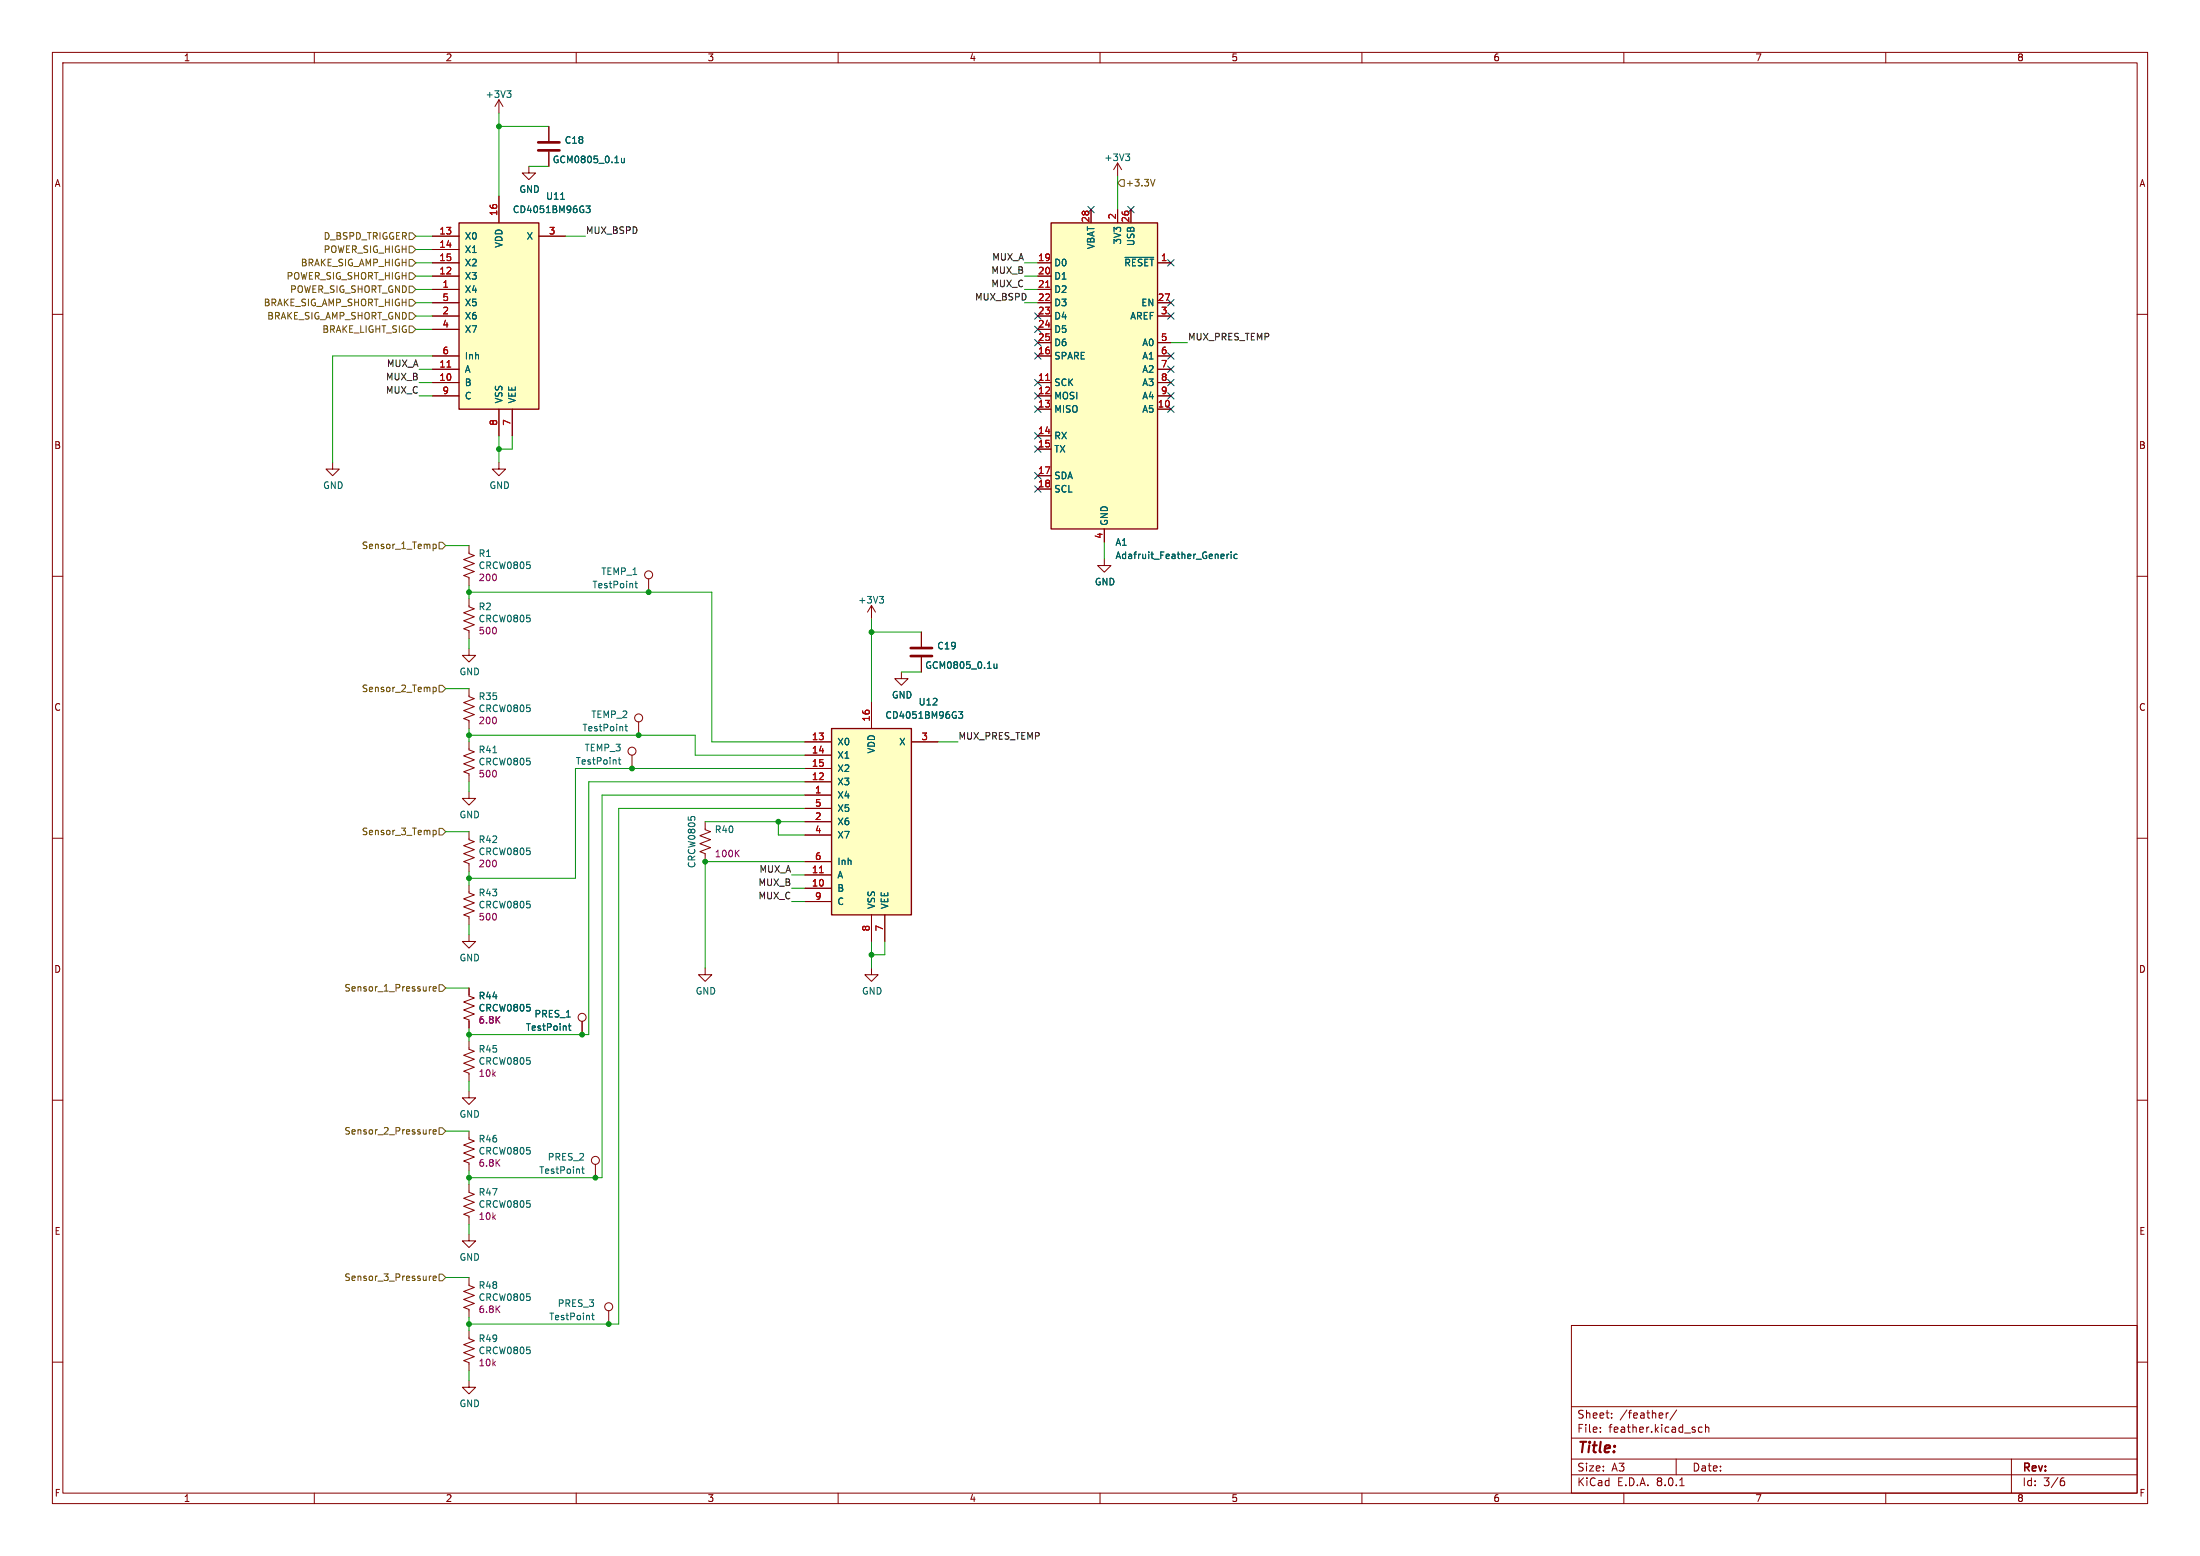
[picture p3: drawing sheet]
<svg xmlns="http://www.w3.org/2000/svg" width="420mm" height="297mm" viewBox="0 0 420 297" stroke-linecap="round" stroke-linejoin="round" font-family="sans-serif">
<g fill="none" stroke="#840000" stroke-width=".19">
<path d="M10 10h400v277h-400zM12 12h396v273h-396zM60 10v2M95.2 19.1l-.7 1.2M95.2 19.1v2.5M95.2 19.1l.8 1.2M110 10v2M160 10v2M210 10v2M260 10v2M310 10v2M360 10v2"/>
<path d="M104.8 24.1v2.8M104.8 29v2.8M10 60h2M408 60h2M10 110h2M210.8 106.7v1.3h1.3l-1.3 1.2-1.3-1.2h1.3M408 110h2M89.5 123.8v1.3h1.3l-1.3 1.3-1.2-1.3h1.2M121.9 137.8v2.5M10 160h2M134.6 156.8v1.6l1 .4-2 .7 2 .8-2 .7 2 .8-2 .8 1 .3v1.6M408 160h2"/>
<path d="M89.5 168.9v1.5l1.1 .4-2.1 .8 2.1 .7-2.1 .8 2.1 .8-2.1 .7 1 .4v1.5M89.5 178.4v1.3h1.3l-1.3 1.3-1.2-1.3h1.2M89.5 198.8v1.5l1.1 .4-2.1 .7 2.1 .8-2.1 .7 2.1 .8-2.1 .8 1 .4v1.5M10 210h2M89.5 208.3v1.3h1.3l-1.3 1.2-1.2-1.2h1.2M408 210h2M10 260h2M300 253h108v32h-108zM408 260h2M300 278.5h108M300 274.5h108M300 268.5h108"/>
<path d="M305.5 273.2v.2M305.5 272.5v.1M307.7 270.5v.2M307.7 269.8v.1M318.1 269.7v1M318.5 269.7l-.3 .1-.1 .2M320 278.5v3M320.1 269.1l-1.3 1.9M324.9 272.5l-.4-.1-.3 .3 .2 .6h.5M325.6 272.5l.2-.1 .4 .1v.9M325.6 271.9v1.5M384 278.5v6.5"/>
<path d="M60 285v2M110 285v2M160 285v2M210 285v2M260 285v2M300 281.5h108M310 285v2M320.7 283.6h.8M360 285v2M393.6 282.7h.3l.3 .2-.1 .5-.5 .2M394 282.1l-.4 .1"/>
<circle cx="121.9" cy="137" r=".76"/>
</g>
<path d="M102.7 28.7h4.1M102.7 27.2h4.1" fill="none" stroke="#840000" stroke-width=".51"/>
<path d="M96.8 17.3h.7l-.4 .5M97.3 17.8l.2 .2v.4l-.2 .2M118.6 30.2l.1 .8 .3 .1 .2-.2M119.2 30.2v.9M119.3 138.7h.5M119.5 138.2v1.1l.3 .2" fill="none" stroke="#006464" stroke-width=".19"/>
<path d="M140.6 162.8l.5 .7M141.1 162.3l-.7 .7" fill="none" stroke="#840084" stroke-width=".19"/>
<path d="M87.6 42.5h15.3v35.6h-15.3z" fill="#ffffc2"/>
<path d="M87.6 42.5h15.3v35.6h-15.3z" fill="none" stroke="#840000" stroke-width=".25"/>
<g fill="none" stroke="#840000" stroke-width=".19">
<path d="M95.2 37.5v5M101 31.8v1.2h1.2l-1.2 1.3-1.3-1.3h1.3M82.5 55.2h5.1M82.5 52.7h5.1M82.5 45.1h5.1M82.5 47.6h5.1M82.5 50.2h5.1M82.5 57.8h5.1M102.9 45.1h5M82.5 73h5.1M82.5 70.5h5.1M82.5 60.3h5.1"/>
<path d="M82.5 62.9h5.1M82.5 67.9h5.1M82.5 75.6h5.1M95.2 78.1v5.1M97.8 78.1v5.1M63.5 88.3v1.2h1.3l-1.3 1.3-1.3-1.3h1.3M95.2 88.3v1.2h1.3l-1.3 1.3-1.2-1.3h1.2M89.5 104.1v1.6l1.1 .3-2.1 .8 2.1 .8-2.1 .7 2.1 .8-2.1 .8 1 .3v1.6M89.5 114.3v1.5l1.1 .4-2.1 .8 2.1 .7-2.1 .8 2.1 .8-2.1 .7 1 .4v1.5M123.8 110.5v2.5M166.4 115.6l-.8 1.2M166.4 115.6v2.5"/>
<path d="M166.4 115.6l.7 1.2M175.9 120.7v2.7M175.9 125.5v2.8M89.5 158.8v1.5l1.1 .4-2.1 .7 2.1 .8-2.1 .7 2.1 .8-2.1 .8 1 .3v1.6M134.6 184.8v1.3h1.3l-1.3 1.2-1.3-1.2h1.3M166.4 184.8v1.3h1.2l-1.2 1.2-1.3-1.2h1.3"/>
<circle cx="123.8" cy="109.7" r=".76"/>
</g>
<path d="M85.3 70.1h.8" fill="none" stroke="#a90000" stroke-width=".19"/>
<path d="M107 38h.8M111.9 39.3h.8l-.5 .5 .4 .1v.6l-.2 .1-.5-.1M121.2 111.4h.5M121.4 110.9v1.1l.3 .2M167.9 113.8h.8l-.5 .5M168.4 114.3l.3 .3v.3l-.3 .2M189.8 126.7v.8l.3 .1 .2-.1M190.3 126.7v.9" fill="none" stroke="#006464" stroke-width=".19"/>
<path d="M173.9 125.2h4M173.9 123.7h4" fill="none" stroke="#840000" stroke-width=".51"/>
<path d="M158.7 139.1h15.3v35.5h-15.3z" fill="#ffffc2"/>
<path d="M158.7 139.1h15.3v35.5h-15.3z" fill="none" stroke="#840000" stroke-width=".25"/>
<g fill="none" stroke="#840000" stroke-width=".19">
<path d="M166.4 134v5.1M172.1 128.3v1.2h1.3l-1.3 1.3-1.3-1.3h1.3M120.6 144.1v2.6M153.7 151.8h5M153.7 149.2h5M153.7 141.6h5M153.7 144.1h5M153.7 146.7h5M153.7 156.8h5M153.7 159.4h5M153.7 154.3h5M174 141.6h5.1"/>
<path d="M153.7 169.5h5M153.7 167h5M153.7 164.5h5M153.7 172.1h5M166.4 174.6v5.1M168.9 174.6v5.1M111.1 194.9v2.6M89.5 215.9v1.5l1.1 .4-2.1 .8 2.1 .7-2.1 .8 2.1 .8-2.1 .7 1 .4v1.5M89.5 226.1v1.5l1.1 .4-2.1 .7 2.1 .8-2.1 .8 2.1 .7-2.1 .8 1 .4v1.5M89.5 235.6v1.3h1.3l-1.3 1.2-1.2-1.2h1.2M113.7 222.2v2.6M89.5 243.8v1.6l1.1 .3-2.1 .8 2.1 .8-2.1 .7 2.1 .8-2.1 .8 1 .3v1.6"/>
<path d="M89.5 254v1.5l1.1 .4-2.1 .8 2.1 .7-2.1 .8 2.1 .8-2.1 .7 1 .4v1.5M116.2 250.2v2.5M89.5 263.5v1.3h1.3l-1.3 1.3-1.2-1.3h1.2"/>
<circle cx="120.6" cy="143.4" r=".76"/>
<circle cx="111.1" cy="194.2" r=".76"/>
<circle cx="113.7" cy="221.5" r=".76"/>
<circle cx="116.2" cy="249.4" r=".76"/>
</g>
<path d="M156.5 166.6h.7" fill="none" stroke="#a90000" stroke-width=".19"/>
<path d="M183 135.8h.8l-.4 .5 .3 .1v.6l-.2 .1-.5-.1M118 145h.5M118.2 144.6v1.1l.3 .2M108.5 195.8h.5M108.7 195.4v1.1l.3 .2M111 223.1h.5M111.2 222.7v1.1l.3 .2M112.9 251.1h.5M113.1 250.6v1.1l.3 .2" fill="none" stroke="#006464" stroke-width=".19"/>
<path d="M200.7 42.5h20.3v58.5h-20.3z" fill="#ffffc2"/>
<path d="M200.7 42.5h20.3v58.5h-20.3z" fill="none" stroke="#840000" stroke-width=".25"/>
<g fill="none" stroke="#840000" stroke-width=".19">
<path d="M95.2 37.5v5M104.8 24.1v2.8M104.8 29v2.8M213.4 31.1v2.6M213.4 31.1l-.8 1.3M213.4 31.1l.7 1.3M82.5 50.2h5.1M82.5 52.7h5.1M82.5 55.2h5.1M82.5 57.8h5.1M82.5 45.1h5.1M82.5 47.6h5.1"/>
<path d="M102.9 45.1h5M198.1 50.2h2.6M198.1 52.7h2.6M198.1 55.2h2.6M198.1 57.8h2.6M208.3 40v2.5M213.4 40v2.5M215.9 40v2.5M221 50.2h2.5M221 57.8h2.5M82.5 73h5.1M82.5 75.6h5.1"/>
<path d="M82.5 67.9h5.1M82.5 60.3h5.1M82.5 62.9h5.1M82.5 70.5h5.1M95.2 78.1v5.1M97.8 78.1v5.1M198.1 78.1h2.6M198.1 73h2.6M198.1 75.6h2.6M198.1 67.9h2.6M198.1 60.3h2.6M198.1 62.9h2.6"/>
<path d="M198.1 65.4h2.6M221 78.1h2.5M221 73h2.5M221 75.6h2.5M221 67.9h2.5M221 60.3h2.5M221 65.4h2.5M221 70.5h2.5M198.1 83.2h2.6M198.1 85.7h2.6M198.1 90.8h2.6M198.1 93.3h2.6"/>
<path d="M210.8 101v2.5M89.5 131.4v1.6l1.1 .4-2.1 .7 2.1 .8-2.1 .7 2.1 .8-2.1 .8 1 .3v1.6M166.4 134v5.1M175.9 120.7v2.7M175.9 125.5v2.8M89.5 141.6v1.5l1.1 .4-2.1 .8 2.1 .7-2.1 .8 2.1 .8-2.1 .7 1 .4v1.5M89.5 151.1v1.3h1.3l-1.3 1.3-1.2-1.3h1.2M153.7 151.8h5M153.7 149.2h5M153.7 141.6h5M153.7 144.1h5M153.7 146.7h5"/>
<path d="M153.7 156.8h5M153.7 159.4h5M153.7 154.3h5M174 141.6h5.1M153.7 169.5h5M153.7 167h5M153.7 164.5h5M153.7 172.1h5M166.4 174.6v5.1M168.9 174.6v5.1M89.5 188.6v1.5l1.1 .4-2.1 .8 2.1 .7-2.1 .8 2.1 .7-2.1 .8 1 .4v1.5M111.1 194.9v2.6"/>
</g>
<g fill="none" stroke="#006464" stroke-width=".19">
<path d="M107 38h.8M111.9 39.3h.8l-.5 .5 .4 .1v.6l-.2 .1-.5-.1M118.6 30.2l.1 .8 .3 .1 .2-.2M119.2 30.2v.9M214.9 29.4h.8l-.5 .5M215.4 29.9l.3 .2v.3l-.3 .3M214.8 49.1h5.4M234.2 105.8v.8M234.6 105.8l-.4 .2M235 105.4v.1M235 105.8v.8M236.2 105.8h-.4l-.2 .2 .1 .6h.5"/>
<path d="M183 135.8h.8l-.4 .5 .3 .1v.6l-.2 .1-.5-.1M189.8 126.7v.8l.3 .1 .2-.1M190.3 126.7v.9M94.1 143.7h.7M108.5 195.8h.5M108.7 195.4v1.1l.3 .2"/>
</g>
<path d="M199.6 54.8h.8M85.3 70.1h.8M199.6 72.6h.8M156.5 166.6h.7" fill="none" stroke="#a90000" stroke-width=".19"/>
<g fill="none" stroke="#725600" stroke-width=".19">
<path d="M214 34.3h.6v1.3h-.6l-.6-.7zM220.5 34.2l-.4 1.3M78.1 47h.6l.7 .6-.7 .7h-.6zM78.1 44.5h.6l.7 .6-.7 .6h-.6zM78.1 54.6h.6l.7 .6-.7 .7h-.6zM78.1 52.1h.6l.7 .6-.7 .6h-.6zM78.1 49.5h.6l.7 .7-.7 .6h-.6zM78.1 59.7h.6l.7 .6-.7 .7h-.6zM78.1 57.2h.6l.7 .6-.7 .6h-.6zM78.1 62.2h.6l.7 .7-.7 .6h-.6zM82.7 103.9v1.2M82.7 103.9h.3l.3 .2-.1 .6h-.5"/>
<path d="M83.8 103.5h.7l.6 .6-.6 .7h-.7zM82.7 131.2v1.2M82.7 131.2h.3l.3 .2-.1 .6h-.5M83.8 130.8h.7l.6 .6-.6 .7h-.7zM82.7 158.5v1.3M82.7 158.5h.3l.3 .2-.1 .6h-.5M83.8 158.1h.7l.6 .7-.6 .6h-.7zM82 188.3v.9M82.3 188.3l-.3 .3M82.7 188.8l.6-.2-.1-.2-.3-.1-.2 .2v.6h.5M83.8 188h.7l.6 .6-.6 .6h-.7zM82 215.6v.9"/>
<path d="M82.3 215.6l-.3 .3M82.7 216.1l.6-.2-.1-.2-.3-.1-.2 .2v.6h.5M83.8 215.3h.7l.6 .6-.6 .6h-.7zM82 243.6v.8M82.3 243.6l-.3 .2M82.7 244l.6-.1-.1-.3h-.3l-.2 .2v.6h.5M83.8 243.2h.7l.6 .6-.6 .7h-.7z"/>
</g>
<g fill="none" stroke="#009600" stroke-width=".19">
<path d="M95.2 21.6v15.9M95.2 24.1h9.6M101 31.8h3.8M213.4 33.7v6.3M79.4 55.2h3.1M79.4 57.8h3.1M79.4 52.7h3.1M79.4 50.2h3.1M79.4 47.6h3.1M79.4 45.1h3.1M107.9 45.1h3.9M195.6 55.2h2.5"/>
<path d="M195.6 57.8h2.5M195.6 52.7h2.5M195.6 50.2h2.5M79.4 62.9h3.1M79.4 60.3h3.1M80 75.6h2.5M80 70.5h2.5M80 73h2.5M82.5 67.9h-19v20.4M223.5 65.4h3.2M95.2 83.2v5.1M97.8 83.2v2.5h-2.6"/>
<path d="M85.1 104.1h4.4M89.5 111.8v2.5M89.5 113h46.4v28.6h17.8M166.4 118.1v15.9M210.8 103.5v3.2M85.1 131.4h4.4M89.5 121.9v1.9M89.5 139.1v2.5M166.4 120.7h9.5M172.1 128.3h3.8M85.1 158.8h4.4M89.5 140.3h43.2v3.8h21"/>
<path d="M89.5 149.2v1.9M134.6 156.8h19.1M148.6 156.8v2.6h5.1M153.7 151.8h-38.8v73h-25.4M153.7 146.7h-43.8v20.9h-20.4M153.7 154.3h-35.6v98.4h-28.6M153.7 149.2h-41.3v48.3h-22.9M179.1 141.6h3.8M89.5 166.4v2.5M89.5 176.5v1.9M151.1 167h2.6M151.1 172.1h2.6"/>
<path d="M151.1 169.5h2.6M153.7 164.5h-19.1v20.3M166.4 179.7v5.1M168.9 179.7v2.5h-2.5M85.1 188.6h4.4M89.5 196.2v2.6M85.1 215.9h4.4M89.5 206.4v1.9M89.5 223.5v2.6M89.5 233.7v1.9M85.1 243.8h4.4M89.5 251.5v2.5"/>
<path d="M89.5 261.6v1.9"/>
</g>
<g fill="none" stroke="#000084" stroke-width=".19">
<path d="M207.7 39.4l1.2 1.2M208.9 39.4l-1.2 1.2M215.3 39.4l1.2 1.2M216.5 39.4l-1.2 1.2M197.5 59.7l1.2 1.2M198.7 59.7l-1.2 1.2M222.9 49.6l1.2 1.2M222.9 59.7l1.2 1.2M222.9 57.2l1.2 1.2M224.1 49.6l-1.2 1.2M224.1 59.7l-1.2 1.2M224.1 57.2l-1.2 1.2"/>
<path d="M197.5 75l1.2 1.2M197.5 77.5l1.2 1.2M197.5 67.3l1.2 1.3M197.5 64.8l1.2 1.2M197.5 72.4l1.2 1.2M197.5 62.3l1.2 1.2M198.7 75l-1.2 1.2M198.7 77.5l-1.2 1.2M198.7 67.3l-1.2 1.3M198.7 64.8l-1.2 1.2M198.7 72.4l-1.2 1.2M198.7 62.3l-1.2 1.2"/>
<path d="M222.9 77.5l1.2 1.2M222.9 75l1.2 1.2M222.9 72.4l1.2 1.2M222.9 69.9l1.2 1.2M222.9 67.3l1.2 1.3M224.1 77.5l-1.2 1.2M224.1 75l-1.2 1.2M224.1 67.3l-1.2 1.3M224.1 72.4l-1.2 1.2M224.1 69.9l-1.2 1.2M197.5 90.2l1.2 1.2M197.5 85.1l1.2 1.2"/>
<path d="M197.5 82.6l1.2 1.2M197.5 92.7l1.2 1.3M198.7 90.2l-1.2 1.2M198.7 85.1l-1.2 1.2M198.7 82.6l-1.2 1.2M198.7 92.7l-1.2 1.3"/>
</g>
<g fill="#009600" stroke="#009600" stroke-width=".19">
<circle cx="95.2" cy="24.1" r=".46"/>
<circle cx="120.6" cy="146.7" r=".46"/>
<circle cx="89.5" cy="140.3" r=".46"/>
<circle cx="121.9" cy="140.3" r=".46"/>
<circle cx="134.6" cy="164.5" r=".46"/>
<circle cx="89.5" cy="167.6" r=".46"/>
<circle cx="89.5" cy="197.5" r=".46"/>
<circle cx="111.1" cy="197.5" r=".46"/>
<circle cx="123.8" cy="113" r=".46"/>
<circle cx="95.2" cy="85.7" r=".46"/>
<circle cx="89.5" cy="113" r=".46"/>
<circle cx="166.4" cy="182.2" r=".46"/>
<circle cx="148.6" cy="156.8" r=".46"/>
<circle cx="166.4" cy="120.7" r=".46"/>
<circle cx="113.7" cy="224.8" r=".46"/>
<circle cx="89.5" cy="252.7" r=".46"/>
<circle cx="89.5" cy="224.8" r=".46"/>
<circle cx="116.2" cy="252.7" r=".46"/>
</g>
<text font-size="2.8" fill="#840000" x="301" y="277.9">Title:</text>
<g font-size="2.1" fill="#840000">
<text x="301" y="273.7">File:</text>
<text x="301" y="271">Sheet:</text>
<text x="307.1" y="273.7">feather.kicad_sch</text>
<text x="309.2" y="271">/feather/</text>
<text x="301" y="281.1">Size:</text>
<text x="307.6" y="281.1">A3</text>
<text x="323" y="281.1">Date:</text>
<text x="386" y="281.3">Rev:</text>
<text x="301" y="283.9">KiCad</text>
<text x="308.7" y="283.9">E.D.A.</text>
<text x="316.3" y="283.9">8.0.1</text>
<text x="386" y="283.9">Id:</text>
<text x="390.1" y="283.9">3/6</text>
</g>
<g font-size="1.8" fill="#840000">
<text x="35" y="11.9">1</text>
<text x="85" y="11.9">2</text>
<text x="135" y="11.9">3</text>
<text x="185" y="11.9">4</text>
<text x="235" y="11.9">5</text>
<text x="285" y="11.9">6</text>
<text x="335" y="11.9">7</text>
<text x="385" y="11.9">8</text>
<text x="10.3" y="35.9">A</text>
<text x="408.3" y="35.9">A</text>
<text x="10.3" y="85.9">B</text>
<text x="408.2" y="85.9">B</text>
<text x="10.3" y="135.9">C</text>
<text x="408.2" y="135.9">C</text>
<text x="10.3" y="185.9">D</text>
<text x="408.2" y="185.9">D</text>
<text x="10.3" y="235.9">E</text>
<text x="408.3" y="235.9">E</text>
<text x="10.3" y="285.9">F</text>
<text x="35" y="286.9">1</text>
<text x="85" y="286.9">2</text>
<text x="135" y="286.9">3</text>
<text x="185" y="286.9">4</text>
<text x="235" y="286.9">5</text>
<text x="285" y="286.9">6</text>
<text x="335" y="286.9">7</text>
<text x="385" y="286.9">8</text>
<text x="408.3" y="285.9">F</text>
</g>
<g font-size="1.8" fill="#006464">
<text x="92.6" y="18.9">+3V3</text>
<text x="107.7" y="27.6">C18</text>
<text x="105.4" y="31.3">GCM0805_0.1u</text>
<text x="210.7" y="30.9">+3V3</text>
<text x="97.8" y="40.9">CD4051BM96G3</text>
<text x="99.1" y="37">GND</text>
<text x="104.1" y="38.3">U11</text>
<text x="88.6" y="45.9">X0</text>
<text x="96.1" y="47.4" transform="rotate(-90 96.1 47.4)">VDD</text>
<text x="100.4" y="45.9">X</text>
<text x="209.1" y="47.7" transform="rotate(-90 209.1 47.7)">VBAT</text>
<text x="214.2" y="46.8" transform="rotate(-90 214.2 46.8)">3V3</text>
<text x="216.8" y="47.1" transform="rotate(-90 216.8 47.1)">USB</text>
<text x="88.6" y="53.6">X3</text>
<text x="88.6" y="48.5">X1</text>
<text x="88.6" y="51">X2</text>
<text x="201.2" y="51">D0</text>
<text x="201.2" y="53.6">D1</text>
<text x="214.5" y="51">~{RESET}</text>
<text x="88.6" y="56.1">X4</text>
<text x="88.6" y="58.6">X5</text>
<text x="201.2" y="56.1">D2</text>
<text x="201.2" y="58.6">D3</text>
<text x="217.8" y="58.6">EN</text>
<text x="88.6" y="61.2">X6</text>
<text x="88.6" y="63.7">X7</text>
<text x="201.2" y="61.2">D4</text>
<text x="201.2" y="63.7">D5</text>
<text x="215.7" y="61.2">AREF</text>
<text x="88.6" y="71.3">A</text>
<text x="88.6" y="68.8">Inh</text>
<text x="201.2" y="68.8">SPARE</text>
<text x="201.2" y="66.3">D6</text>
<text x="218" y="66.3">A0</text>
<text x="218" y="68.8">A1</text>
<text x="218" y="71.3">A2</text>
<text x="88.6" y="73.9">B</text>
<text x="88.6" y="76.4">C</text>
<text x="96.1" y="77.1" transform="rotate(-90 96.1 77.1)">VSS</text>
<text x="98.7" y="77.1" transform="rotate(-90 98.7 77.1)">VEE</text>
<text x="201.2" y="73.9">SCK</text>
<text x="201.2" y="76.4">MOSI</text>
<text x="218" y="73.9">A3</text>
<text x="218" y="76.4">A4</text>
<text x="201.2" y="79">MISO</text>
<text x="218" y="79">A5</text>
<text x="201.2" y="84">RX</text>
<text x="201.2" y="86.6">TX</text>
<text x="61.6" y="93.5">GND</text>
<text x="93.3" y="93.5">GND</text>
<text x="201.2" y="91.7">SDA</text>
<text x="201.2" y="94.2">SCL</text>
<text x="211.7" y="100.5" transform="rotate(-90 211.7 100.5)">GND</text>
<text x="91.3" y="106.5">R1</text>
<text x="212.8" y="104.4">A1</text>
<text x="212.8" y="106.9">Adafruit_Feather_Generic</text>
<text x="91.3" y="108.8">CRCW0805</text>
<text x="113" y="112.5">TestPoint</text>
<text x="114.7" y="110">TEMP_1</text>
<text x="208.9" y="111.9">GND</text>
<text x="91.3" y="116.7">R2</text>
<text x="91.3" y="119">CRCW0805</text>
<text x="163.7" y="115.4">+3V3</text>
<text x="178.8" y="124.2">C19</text>
<text x="87.6" y="129.1">GND</text>
<text x="176.5" y="127.9">GCM0805_0.1u</text>
<text x="91.3" y="133.8">R35</text>
<text x="91.3" y="136.1">CRCW0805</text>
<text x="112.8" y="137.3">TEMP_2</text>
<text x="168.9" y="137.4">CD4051BM96G3</text>
<text x="170.2" y="133.5">GND</text>
<text x="175.3" y="134.8">U12</text>
<text x="91.3" y="144">R41</text>
<text x="111.1" y="139.8">TestPoint</text>
<text x="111.5" y="143.6">TEMP_3</text>
<text x="159.8" y="142.5">X0</text>
<text x="167.2" y="143.9" transform="rotate(-90 167.2 143.9)">VDD</text>
<text x="171.6" y="142.5">X</text>
<text x="91.3" y="146.3">CRCW0805</text>
<text x="109.8" y="146.2">TestPoint</text>
<text x="159.8" y="145">X1</text>
<text x="159.8" y="147.5">X2</text>
<text x="159.8" y="152.6">X4</text>
<text x="159.8" y="150.1">X3</text>
<text x="159.8" y="155.2">X5</text>
<text x="87.6" y="156.4">GND</text>
<text x="91.3" y="161.1">R42</text>
<text x="136.4" y="159.2">R40</text>
<text x="159.8" y="157.7">X6</text>
<text x="159.8" y="160.2">X7</text>
<text x="91.3" y="163.4">CRCW0805</text>
<text x="132.9" y="165.8" transform="rotate(-90 132.9 165.8)">CRCW0805</text>
<text x="159.8" y="167.9">A</text>
<text x="159.8" y="165.3">Inh</text>
<text x="91.3" y="171.3">R43</text>
<text x="91.3" y="173.6">CRCW0805</text>
<text x="159.8" y="170.4">B</text>
<text x="159.8" y="172.9">C</text>
<text x="167.2" y="173.6" transform="rotate(-90 167.2 173.6)">VSS</text>
<text x="169.8" y="173.6" transform="rotate(-90 169.8 173.6)">VEE</text>
<text x="87.6" y="183.7">GND</text>
<text x="91.3" y="191">R44</text>
<text x="132.7" y="190">GND</text>
<text x="164.5" y="190">GND</text>
<text x="91.3" y="193.3">CRCW0805</text>
<text x="100.3" y="197">TestPoint</text>
<text x="101.9" y="194.4">PRES_1</text>
<text x="91.3" y="201.1">R45</text>
<text x="91.3" y="203.4">CRCW0805</text>
<text x="87.6" y="213.5">GND</text>
<text x="91.3" y="218.3">R46</text>
<text x="91.3" y="220.6">CRCW0805</text>
<text x="104.5" y="221.7">PRES_2</text>
<text x="102.8" y="224.3">TestPoint</text>
<text x="91.3" y="228.4">R47</text>
<text x="91.3" y="230.7">CRCW0805</text>
<text x="87.6" y="240.8">GND</text>
<text x="91.3" y="246.2">R48</text>
<text x="91.3" y="248.5">CRCW0805</text>
<text x="106.4" y="249.7">PRES_3</text>
<text x="91.3" y="256.4">R49</text>
<text x="104.7" y="252.2">TestPoint</text>
<text x="91.3" y="258.7">CRCW0805</text>
<text x="87.6" y="268.8">GND</text>
</g>
<g font-size="1.8" fill="#725600">
<text x="214.8" y="35.8">+3.3V</text>
<text x="61.7" y="45.9">D_BSPD_TRIGGER</text>
<text x="54.6" y="53.6">POWER_SIG_SHORT_HIGH</text>
<text x="57.3" y="51">BRAKE_SIG_AMP_HIGH</text>
<text x="61.7" y="48.5">POWER_SIG_HIGH</text>
<text x="50.3" y="58.6">BRAKE_SIG_AMP_SHORT_HIGH</text>
<text x="55.3" y="56.1">POWER_SIG_SHORT_GND</text>
<text x="50.9" y="61.2">BRAKE_SIG_AMP_SHORT_GND</text>
<text x="61.4" y="63.7">BRAKE_LIGHT_SIG</text>
<text x="69" y="105">Sensor_1_Temp</text>
<text x="69" y="132.3">Sensor_2_Temp</text>
<text x="69" y="159.6">Sensor_3_Temp</text>
<text x="65.6" y="189.5">Sensor_1_Pressure</text>
<text x="65.6" y="216.8">Sensor_2_Pressure</text>
<text x="65.6" y="244.7">Sensor_3_Pressure</text>
</g>
<g font-size="1.8" fill="#a90000">
<text x="95" y="41.3" transform="rotate(-90 95 41.3)">16</text>
<text x="213.1" y="42" transform="rotate(-90 213.1 42)">2</text>
<text x="83.8" y="44.8">13</text>
<text x="83.8" y="47.4">14</text>
<text x="104.7" y="44.8">3</text>
<text x="208" y="42.6" transform="rotate(-90 208 42.6)">28</text>
<text x="215.6" y="42.6" transform="rotate(-90 215.6 42.6)">26</text>
<text x="83.8" y="52.5">12</text>
<text x="83.8" y="49.9">15</text>
<text x="198.1" y="49.9">19</text>
<text x="198.1" y="52.5">20</text>
<text x="221.5" y="49.9">1</text>
<text x="84.4" y="55">1</text>
<text x="84.4" y="57.5">5</text>
<text x="198.1" y="55">21</text>
<text x="198.1" y="57.5">22</text>
<text x="220.9" y="57.5">27</text>
<text x="84.4" y="60.1">2</text>
<text x="84.4" y="62.6">4</text>
<text x="198.1" y="60.1">23</text>
<text x="198.1" y="62.6">24</text>
<text x="198.1" y="65.2">25</text>
<text x="221.5" y="60.1">3</text>
<text x="221.5" y="65.2">5</text>
<text x="83.8" y="70.2">11</text>
<text x="84.4" y="67.7">6</text>
<text x="198.1" y="67.7">16</text>
<text x="221.5" y="67.7">6</text>
<text x="221.5" y="70.2">7</text>
<text x="83.8" y="72.8">10</text>
<text x="84.4" y="75.3">9</text>
<text x="198.1" y="72.8">11</text>
<text x="198.1" y="75.3">12</text>
<text x="198.1" y="77.9">13</text>
<text x="220.9" y="77.9">10</text>
<text x="221.5" y="72.8">8</text>
<text x="221.5" y="75.3">9</text>
<text x="95" y="81.4" transform="rotate(-90 95 81.4)">8</text>
<text x="97.5" y="81.4" transform="rotate(-90 97.5 81.4)">7</text>
<text x="198.1" y="82.9">14</text>
<text x="198.1" y="85.5">15</text>
<text x="198.1" y="90.6">17</text>
<text x="198.1" y="93.1">18</text>
<text x="210.6" y="102.9" transform="rotate(-90 210.6 102.9)">4</text>
<text x="166.1" y="137.8" transform="rotate(-90 166.1 137.8)">16</text>
<text x="154.9" y="141.4">13</text>
<text x="154.9" y="143.9">14</text>
<text x="175.8" y="141.4">3</text>
<text x="154.9" y="149">12</text>
<text x="154.9" y="146.4">15</text>
<text x="155.5" y="151.5">1</text>
<text x="155.5" y="154.1">5</text>
<text x="155.5" y="156.6">2</text>
<text x="155.5" y="159.1">4</text>
<text x="154.9" y="166.8">11</text>
<text x="155.5" y="164.2">6</text>
<text x="154.9" y="169.3">10</text>
<text x="155.5" y="171.8">9</text>
<text x="166.1" y="177.9" transform="rotate(-90 166.1 177.9)">8</text>
<text x="168.7" y="177.9" transform="rotate(-90 168.7 177.9)">7</text>
</g>
<g font-size="1.8" fill="#0f0f0f">
<text x="111.8" y="44.7">MUX_BSPD</text>
<text x="189.1" y="52.4">MUX_B</text>
<text x="189.3" y="49.8">MUX_A</text>
<text x="186" y="57.4">MUX_BSPD</text>
<text x="189.1" y="54.9">MUX_C</text>
<text x="226.7" y="65.1">MUX_PRES_TEMP</text>
<text x="73.8" y="70.1">MUX_A</text>
<text x="73.6" y="75.2">MUX_C</text>
<text x="73.6" y="72.7">MUX_B</text>
<text x="182.9" y="141.3">MUX_PRES_TEMP</text>
<text x="144.9" y="166.7">MUX_A</text>
<text x="144.7" y="171.7">MUX_C</text>
<text x="144.7" y="169.2">MUX_B</text>
</g>
<g font-size="1.8" fill="#840084">
<text x="91.3" y="111.1">200</text>
<text x="91.3" y="121.3">500</text>
<text x="91.3" y="138.4">200</text>
<text x="91.3" y="148.6">500</text>
<text x="91.3" y="165.7">200</text>
<text x="136.4" y="163.8">100K</text>
<text x="91.3" y="175.9">500</text>
<text x="91.3" y="195.6">6.8K</text>
<text x="91.3" y="205.7">10k</text>
<text x="91.3" y="222.9">6.8K</text>
<text x="91.3" y="233">10k</text>
<text x="91.3" y="250.8">6.8K</text>
<text x="91.3" y="261">10k</text>
</g>
</svg>
